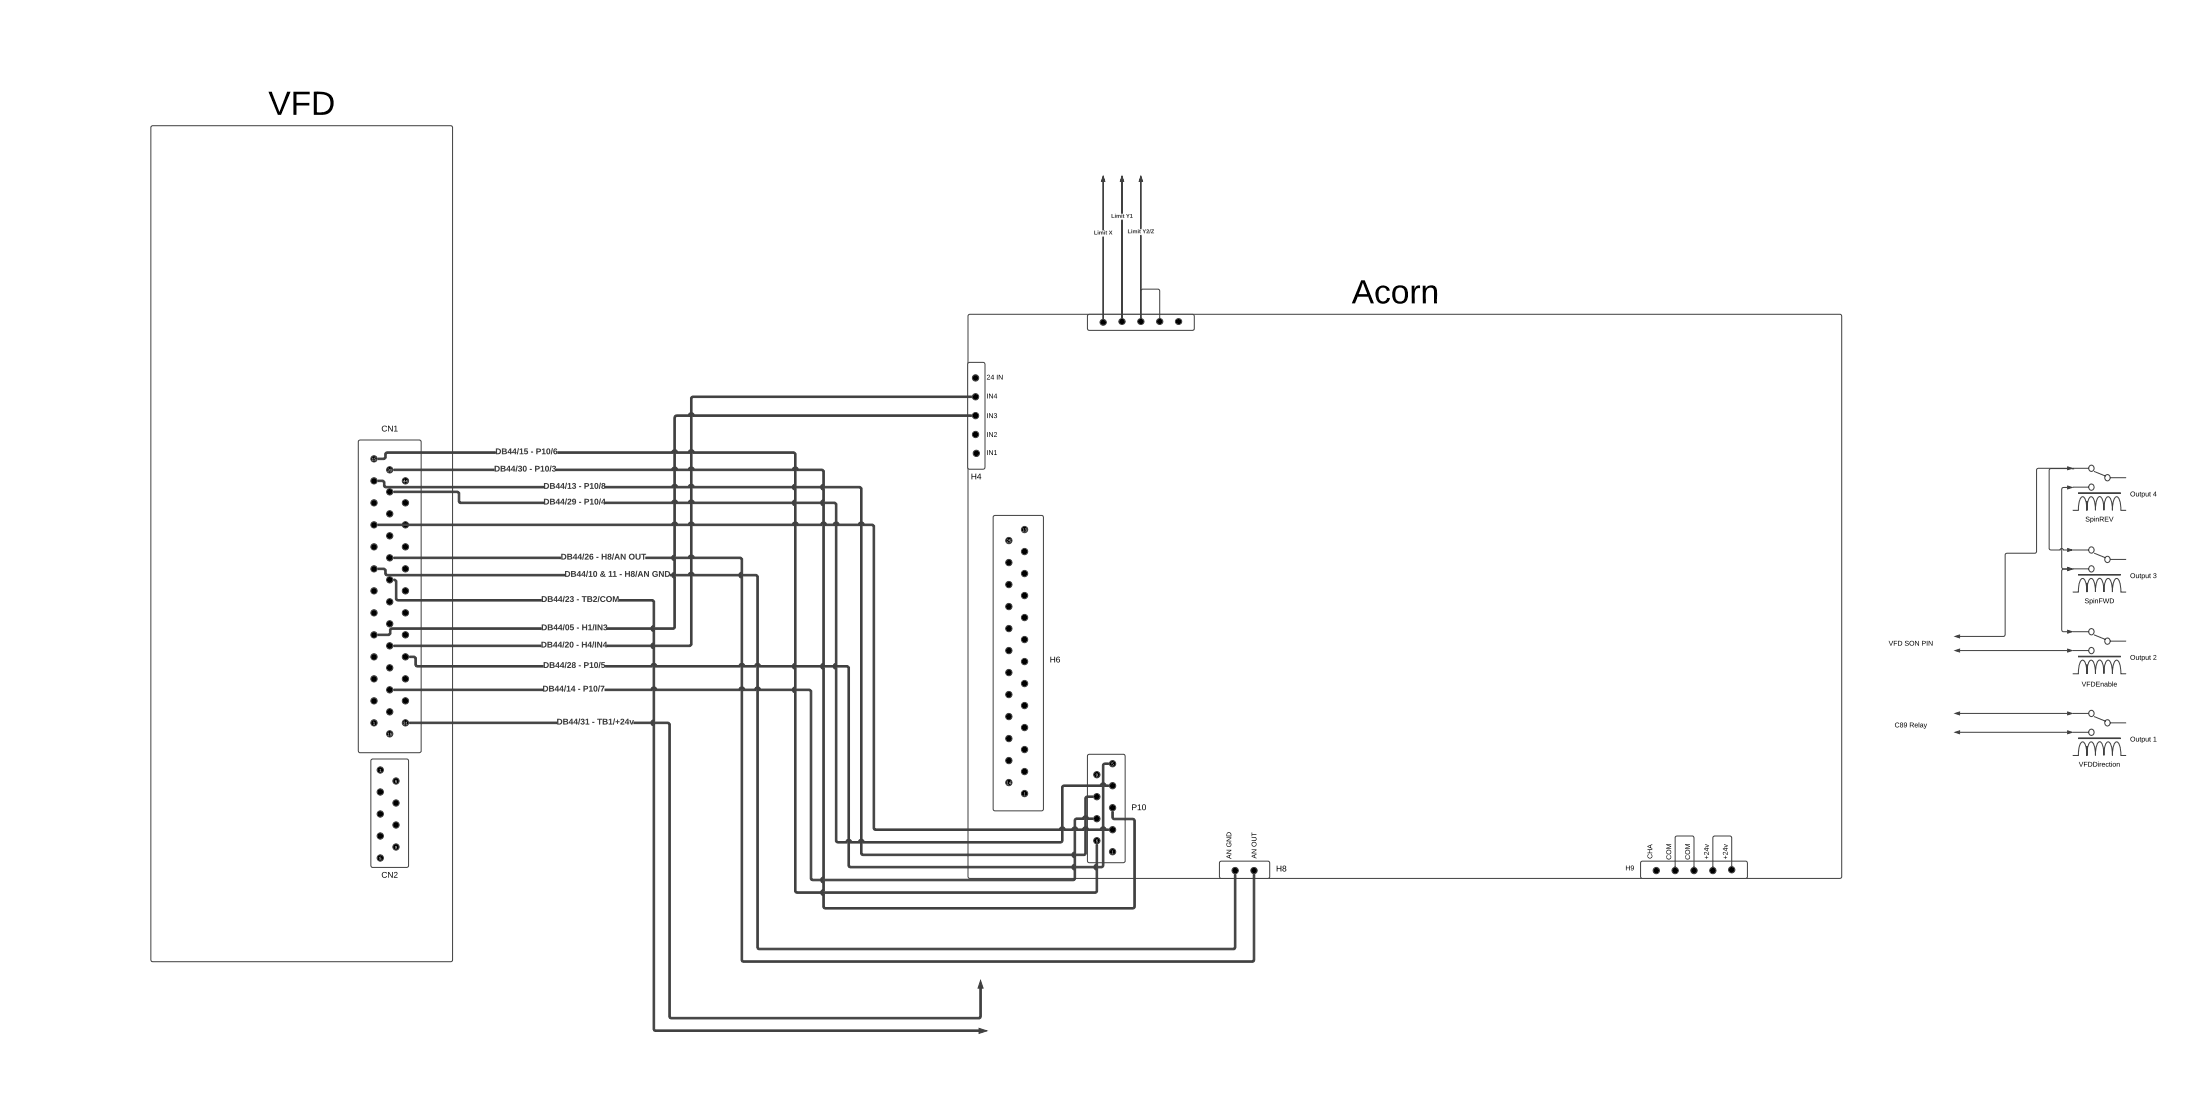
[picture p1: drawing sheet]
<svg xmlns="http://www.w3.org/2000/svg" width="1111mm" height="556mm" viewBox="0 0 1111 556" stroke-linecap="round" stroke-linejoin="round" font-family="sans-serif">
<path d="M77 64h151h1v421l-1 1h-151l-1-1z" fill="none" stroke="#3a414a" stroke-width=".51"/>
<path d="M489 159h441v1v283l-1 1h-440v-1z" fill="#fff"/>
<path d="M489 159h441v1v283l-1 1h-440v-1z" fill="none" stroke="#3a414a" stroke-width=".51"/>
<path d="M550 381h17l1 1v53v1h-18l-1-1z" fill="#fff"/>
<g fill="none" stroke="#3a414a" stroke-width=".51">
<path d="M1047 258h3v-5l2-2 1 1 1 6v-4v4l1-6 1-1h1l1 2v5l1-5 1-2 2 1 1 6v-5l1-2h1l1 1 1 6 1-6 1-1 2 2v5h3M1050 249h21M550 381h17l1 1v53v1h-18l-1-1z"/>
<circle cx="554" cy="425" r="1.6"/>
</g>
<circle cx="554" cy="425" r="1.6" fill="#000"/>
<path d="M1047 246h8zM1055 246a1.5 1.5 0 0 1 3 0 1.5 1.5 0 0 1-3 0zM1047 237h8zM1055 236a1.5 1.5 0 0 1 3 0 1.5 1.5 0 0 1-3 0zM1066 241h8zM1063 241a1.5 1.5 0 0 1 3 0 1.5 1.5 0 0 1-3 0zM1058 238l6 2z" fill="#fff"/>
<g fill="none" stroke="#3a414a" stroke-width=".51">
<path d="M1047 237h8M1058 238l6 2M1047 246h8M1066 241h8M1047 299h3v-4l2-3 1 2 1 5v-4v4l1-5 1-2h1l1 3v4l1-4 1-3 2 2 1 5v-4l1-3h1l1 2 1 5 1-5 1-2 2 3v4h3M1050 291h21M1050 290h21"/>
<circle cx="1056" cy="236" r="1.5"/>
<circle cx="1056" cy="246" r="1.5"/>
<circle cx="1064" cy="241" r="1.5"/>
</g>
<path d="M1047 287h8zM1055 287a1.5 1.5 0 0 1 3 0 1.5 1.5 0 0 1-3 0zM1047 278h8zM1055 278a1.5 1.5 0 0 1 3 0 1.5 1.5 0 0 1-3 0zM1066 283h8zM1063 282a1.5 1.5 0 0 1 3 0 1.5 1.5 0 0 1-3 0zM1058 279l6 3z" fill="#fff"/>
<g fill="none" stroke="#3a414a" stroke-width=".51">
<path d="M1047 278h8M1058 279l6 3M1047 287h8M1066 283h8M1050 332h21M1050 331h21M1047 340h3v-4l2-3 1 2 1 5v-4v4l1-5 1-1h1l1 2v4l1-5 2-2 1 3 1 4v-4l1-2h1l1 1 1 5 1-5 1-2 2 3v4h3"/>
<circle cx="1056" cy="278" r="1.5"/>
<circle cx="1056" cy="287" r="1.5"/>
<circle cx="1064" cy="282" r="1.5"/>
</g>
<path d="M1047 329h8zM1055 328a1.5 1.5 0 0 1 3 0 1.5 1.5 0 0 1-3 0zM1047 319h8zM1055 319a1.5 1.5 0 0 1 3 0 1.5 1.5 0 0 1-3 0zM1066 324h8zM1063 324a1.5 1.5 0 0 1 3 0 1.5 1.5 0 0 1-3 0zM1058 321l6 2z" fill="#fff"/>
<g fill="none" stroke="#3a414a" stroke-width=".51">
<path d="M1047 319h8M990 329h54M1047 329h8M1058 321l6 2M1066 324h8"/>
<circle cx="1056" cy="319" r="1.5"/>
<circle cx="1056" cy="328" r="1.5"/>
<circle cx="1064" cy="324" r="1.5"/>
</g>
<path d="M1044 328l3 1h-3z" fill="#3a414a"/>
<path d="M1044 328l3 1h-3z" fill="none" stroke="#3a414a" stroke-width=".51"/>
<path d="M988 329l2-1v1z" fill="#3a414a"/>
<path d="M1044 287l-2 1h-1v30l1 1h2M988 329l2-1v1z" fill="none" stroke="#3a414a" stroke-width=".51"/>
<path d="M1044 318l3 1-3 1z" fill="#3a414a"/>
<path d="M1044 318l3 1-3 1z" fill="none" stroke="#3a414a" stroke-width=".51"/>
<path d="M1044 287h3l-3 1z" fill="#3a414a"/>
<path d="M1044 246h-2l-1 1v39l1 1h2M1044 287h3l-3 1z" fill="none" stroke="#3a414a" stroke-width=".51"/>
<path d="M1044 245l3 1-3 1z" fill="#3a414a"/>
<path d="M1044 245l3 1-3 1z" fill="none" stroke="#3a414a" stroke-width=".51"/>
<path d="M1044 287h3l-3 1z" fill="#3a414a"/>
<path d="M1047 237h-11l-1 1v39l1 1h5a.8 .8 0 0 1 0-1 .8 .8 0 0 1 1 1h2M1044 287h3l-3 1z" fill="none" stroke="#3a414a" stroke-width=".51"/>
<path d="M1047 237h.1" fill="none" stroke="#3a414a" stroke-width=".51"/>
<path d="M1044 277l3 1-3 1z" fill="#3a414a"/>
<path d="M1044 237h-14h-1v42h-1h-14l-1 1v41h-23M1044 277l3 1-3 1z" fill="none" stroke="#3a414a" stroke-width=".51"/>
<path d="M988 321h2v1z" fill="#3a414a"/>
<path d="M988 321h2v1z" fill="none" stroke="#3a414a" stroke-width=".51"/>
<path d="M1044 236l3 1h-3z" fill="#3a414a"/>
<path d="M1044 236l3 1h-3zM1050 373h21M1047 382h3v-5l2-2 1 1 1 6v-4v4l1-6 1-1h1l1 2v5l1-6 2-1 1 2 1 5v-5l1-2h1l1 1 1 6 1-6 1-1 2 2v5h3" fill="none" stroke="#3a414a" stroke-width=".51"/>
<path d="M1047 370h8zM1055 370a1.5 1.5 0 0 1 3 0 1.5 1.5 0 0 1-3 0zM1047 360h8zM1055 360a1.5 1.5 0 0 1 3 0 1.5 1.5 0 0 1-3 0zM1066 365h8zM1063 365a1.5 1.5 0 0 1 3 0 1.5 1.5 0 0 1-3 0zM1058 362l6 2z" fill="#fff"/>
<g fill="none" stroke="#3a414a" stroke-width=".51">
<path d="M990 360h54M1047 370h8M1047 360h8M1058 362l6 2M1066 365h8"/>
<circle cx="1056" cy="360" r="1.5"/>
<circle cx="1056" cy="370" r="1.5"/>
<circle cx="1064" cy="365" r="1.5"/>
</g>
<path d="M1044 360h3l-3 1z" fill="#3a414a"/>
<path d="M1044 360h3l-3 1z" fill="none" stroke="#3a414a" stroke-width=".51"/>
<path d="M988 360h2v1z" fill="#3a414a"/>
<path d="M988 360h2v1zM990 370h54" fill="none" stroke="#3a414a" stroke-width=".51"/>
<path d="M1044 369l3 1-3 1z" fill="#3a414a"/>
<path d="M1044 369l3 1-3 1z" fill="none" stroke="#3a414a" stroke-width=".51"/>
<path d="M988 370l2-1v2z" fill="#3a414a"/>
<g fill="none" stroke="#3a414a" stroke-width=".51">
<path d="M988 370l2-1v2z"/>
<circle cx="554" cy="391" r="1.6"/>
<circle cx="562" cy="397" r="1.6"/>
<circle cx="562" cy="386" r="1.6"/>
<circle cx="554" cy="414" r="1.6"/>
<circle cx="554" cy="402" r="1.6"/>
<circle cx="562" cy="419" r="1.6"/>
<circle cx="562" cy="408" r="1.6"/>
<circle cx="562" cy="430" r="1.6"/>
</g>
<g fill="#000">
<circle cx="554" cy="391" r="1.6"/>
<circle cx="562" cy="397" r="1.6"/>
<circle cx="562" cy="386" r="1.6"/>
<circle cx="554" cy="414" r="1.6"/>
<circle cx="554" cy="402" r="1.6"/>
<circle cx="562" cy="419" r="1.6"/>
<circle cx="562" cy="408" r="1.6"/>
<circle cx="562" cy="430" r="1.6"/>
</g>
<path d="M616 435h25v1v7l-1 1h-24v-1z" fill="#fff"/>
<g fill="none" stroke="#3a414a" stroke-width=".51">
<path d="M616 435h25v1v7l-1 1h-24v-1z"/>
<circle cx="624" cy="440" r="1.6"/>
<circle cx="633" cy="440" r="1.6"/>
</g>
<g fill="#000">
<circle cx="624" cy="440" r="1.6"/>
<circle cx="633" cy="440" r="1.6"/>
</g>
<path d="M489 183h8l1 1v52l-1 1h-7l-1-1z" fill="#fff"/>
<g fill="none" stroke="#3a414a" stroke-width=".51">
<path d="M489 183h8l1 1v52l-1 1h-7l-1-1z"/>
<circle cx="493" cy="191" r="1.6"/>
<circle cx="493" cy="200" r="1.6"/>
<circle cx="493" cy="210" r="1.6"/>
<circle cx="493" cy="219" r="1.6"/>
<circle cx="493" cy="229" r="1.6"/>
</g>
<g fill="#000">
<circle cx="493" cy="191" r="1.6"/>
<circle cx="493" cy="200" r="1.6"/>
<circle cx="493" cy="210" r="1.6"/>
<circle cx="493" cy="219" r="1.6"/>
<circle cx="493" cy="229" r="1.6"/>
</g>
<path d="M181 222h31l1 1v156l-1 1h-30l-1-1z" fill="#fff"/>
<g fill="none" stroke="#3a414a" stroke-width=".51">
<path d="M181 222h31l1 1v156l-1 1h-30l-1-1z"/>
<circle cx="189" cy="254" r="1.6"/>
<circle cx="197" cy="260" r="1.6"/>
<circle cx="189" cy="276" r="1.6"/>
<circle cx="189" cy="265" r="1.6"/>
<circle cx="197" cy="271" r="1.6"/>
<circle cx="189" cy="287" r="1.6"/>
<circle cx="189" cy="298" r="1.6"/>
<circle cx="197" cy="282" r="1.6"/>
<circle cx="197" cy="293" r="1.6"/>
<circle cx="189" cy="310" r="1.6"/>
<circle cx="197" cy="315" r="1.6"/>
<circle cx="197" cy="304" r="1.6"/>
<circle cx="189" cy="332" r="1.6"/>
<circle cx="189" cy="321" r="1.6"/>
<circle cx="197" cy="326" r="1.6"/>
<circle cx="197" cy="337" r="1.6"/>
<circle cx="189" cy="354" r="1.6"/>
<circle cx="189" cy="343" r="1.6"/>
<circle cx="197" cy="348" r="1.6"/>
<circle cx="197" cy="360" r="1.6"/>
</g>
<g fill="#000">
<path d="M832 432l1-1a1 1 0 0 0 0 2 1 1 0 0 0 1 0 1 1 0 0 0 0-2 1.2 1.2 0 0 1 0 2 1.2 1.2 0 0 1-1 0 1.2 1.2 0 0 1-1-1zM832 429h3h-2v2h2h-3h1v-2z"/>
<path d="M832 427l3-1-1 1v1l1 1zM832 428h2v-1z"/>
<circle cx="189" cy="254" r="1.6"/>
<circle cx="197" cy="260" r="1.6"/>
<circle cx="189" cy="276" r="1.6"/>
<circle cx="189" cy="265" r="1.6"/>
<circle cx="197" cy="271" r="1.6"/>
<circle cx="189" cy="287" r="1.6"/>
<circle cx="189" cy="298" r="1.6"/>
<circle cx="197" cy="282" r="1.6"/>
<circle cx="197" cy="293" r="1.6"/>
<circle cx="189" cy="310" r="1.6"/>
<circle cx="197" cy="315" r="1.6"/>
<circle cx="197" cy="304" r="1.6"/>
<circle cx="189" cy="332" r="1.6"/>
<circle cx="189" cy="321" r="1.6"/>
<circle cx="197" cy="326" r="1.6"/>
<circle cx="197" cy="337" r="1.6"/>
<circle cx="189" cy="354" r="1.6"/>
<circle cx="189" cy="343" r="1.6"/>
<circle cx="197" cy="348" r="1.6"/>
<circle cx="197" cy="360" r="1.6"/>
</g>
<path d="M829 435h53l1 1v7l-1 1h-52l-1-1z" fill="#fff"/>
<g fill="none" stroke="#3a414a" stroke-width=".51">
<path d="M829 435h53l1 1v7l-1 1h-52l-1-1z"/>
<circle cx="189" cy="232" r="1.6"/>
<circle cx="197" cy="237" r="1.6"/>
<circle cx="189" cy="243" r="1.6"/>
<circle cx="197" cy="248" r="1.6"/>
<circle cx="189" cy="365" r="1.6"/>
<circle cx="837" cy="440" r="1.6"/>
<circle cx="846" cy="440" r="1.6"/>
<circle cx="856" cy="440" r="1.6"/>
<circle cx="865" cy="440" r="1.6"/>
<circle cx="875" cy="439" r="1.6"/>
</g>
<g fill="#000">
<circle cx="189" cy="232" r="1.6"/>
<circle cx="197" cy="237" r="1.6"/>
<circle cx="189" cy="243" r="1.6"/>
<circle cx="197" cy="248" r="1.6"/>
<circle cx="189" cy="365" r="1.6"/>
<circle cx="837" cy="440" r="1.6"/>
<circle cx="846" cy="440" r="1.6"/>
<circle cx="856" cy="440" r="1.6"/>
<circle cx="865" cy="440" r="1.6"/>
<circle cx="875" cy="439" r="1.6"/>
</g>
<path d="M188 384l17-1 1 1v53v1h-18h-1z" fill="#fff"/>
<path d="M188 384l17-1 1 1v53v1h-18h-1z" fill="none" stroke="#3a414a" stroke-width=".51"/>
<path d="M550 159h52l1 1v6l-1 1h-52l-1-1z" fill="#fff"/>
<g fill="none" stroke="#3a414a" stroke-width=".51">
<path d="M550 159h52l1 1v6l-1 1h-52l-1-1z"/>
<circle cx="557" cy="163" r="1.5"/>
<circle cx="567" cy="162" r="1.5"/>
<circle cx="576" cy="162" r="1.5"/>
<circle cx="586" cy="162" r="1.5"/>
<circle cx="595" cy="162" r="1.5"/>
<circle cx="192" cy="389" r="1.6"/>
<circle cx="200" cy="394" r="1.6"/>
<circle cx="192" cy="400" r="1.6"/>
<circle cx="192" cy="411" r="1.6"/>
<circle cx="200" cy="417" r="1.6"/>
<circle cx="200" cy="406" r="1.6"/>
<circle cx="192" cy="422" r="1.6"/>
<circle cx="192" cy="433" r="1.6"/>
<circle cx="200" cy="428" r="1.6"/>
</g>
<g fill="#000">
<path d="M620 429h2l-2 2h2h-2l2-1zM620 423h2l-2 2h2h-2l2-2zM620 426a1 1 0 0 0 0 1 1 1 0 0 0 1 0 1 1 0 0 0 0-1v1v-1a1.3 1.3 0 0 1 1 1 1.3 1.3 0 0 1-2 1 1.3 1.3 0 0 1 0-2zM632 420v1l3 1h-3zM632 423h2a1 1 0 0 1 1 1 1 1 0 0 1-1 1l-2-1h2v-1zM632 429h3l-2 2h2h-3l2-2z"/>
<path d="M620 421h1l1 1h-2zM620 421v1h2l-1-1z"/>
<path d="M620 433l2-1h-1v1l1 1zM620 433h1v-1z"/>
<path d="M632 426a1.5 1.5 0 0 1 3 0 1.5 1.5 0 0 1-3 0zM632 426a1 1 0 0 0 2 0 1 1 0 0 0-2 0z"/>
<path d="M632 432l3-1-1 1v1l1 1zM632 433h2v-1z"/>
<circle cx="557" cy="163" r="1.5"/>
<circle cx="567" cy="162" r="1.5"/>
<circle cx="576" cy="162" r="1.5"/>
<circle cx="586" cy="162" r="1.5"/>
<circle cx="595" cy="162" r="1.5"/>
<circle cx="192" cy="389" r="1.6"/>
<circle cx="200" cy="394" r="1.6"/>
<circle cx="192" cy="400" r="1.6"/>
<circle cx="192" cy="411" r="1.6"/>
<circle cx="200" cy="417" r="1.6"/>
<circle cx="200" cy="406" r="1.6"/>
<circle cx="192" cy="422" r="1.6"/>
<circle cx="192" cy="433" r="1.6"/>
<circle cx="200" cy="428" r="1.6"/>
</g>
<path d="M199 326h74v1h-74zM349 200h142v1h-141v125l-2 1h-41v-1h42z" fill="#3a414a"/>
<path d="M349 200h142v1h-141v125l-2 1h-41v-1h42zM199 326h74v1h-74z" fill="none" stroke="#3a414a" stroke-width=".51"/>
<g fill="#3a414a">
<path d="M199 326v1z"/>
<path d="M491 200v1z"/>
</g>
<g fill="#000">
<circle cx="205" cy="243" r="1.6"/>
<circle cx="205" cy="254" r="1.6"/>
<circle cx="205" cy="276" r="1.6"/>
<circle cx="205" cy="265" r="1.6"/>
<circle cx="205" cy="298" r="1.6"/>
<circle cx="205" cy="287" r="1.6"/>
<circle cx="205" cy="310" r="1.6"/>
<circle cx="205" cy="321" r="1.6"/>
<circle cx="205" cy="332" r="1.6"/>
<circle cx="205" cy="343" r="1.6"/>
<circle cx="205" cy="354" r="1.6"/>
<circle cx="197" cy="371" r="1.6"/>
<circle cx="205" cy="365" r="1.6"/>
</g>
<g fill="none" stroke="#3a414a" stroke-width=".51">
<circle cx="205" cy="243" r="1.6"/>
<circle cx="205" cy="254" r="1.6"/>
<circle cx="205" cy="276" r="1.6"/>
<circle cx="205" cy="265" r="1.6"/>
<circle cx="205" cy="298" r="1.6"/>
<circle cx="205" cy="287" r="1.6"/>
<circle cx="205" cy="310" r="1.6"/>
<circle cx="205" cy="321" r="1.6"/>
<circle cx="205" cy="332" r="1.6"/>
<circle cx="205" cy="343" r="1.6"/>
<circle cx="205" cy="354" r="1.6"/>
<circle cx="197" cy="371" r="1.6"/>
<circle cx="205" cy="365" r="1.6"/>
</g>
<path d="M339 290h9l1-1 2 1h31l1 1v188h240v-37h1v37l-1 1-240-1-1-188h-32l-1-1-1 1h-9zM191 287h3l2 3h89v1h-89l-2-1v-2h-3z" fill="#3a414a"/>
<path d="M191 287h3l2 3h89v1h-89l-2-1v-2h-3zM339 290h9l1-1 2 1h31l1 1v188h240v-37h1v37l-1 1-240-1-1-188h-32l-1-1-1 1h-9z" fill="none" stroke="#3a414a" stroke-width=".51"/>
<g fill="#3a414a">
<path d="M191 287v1z"/>
<path d="M623 441h1v1h-1z"/>
<path d="M326 281h22l1-1 2 1h23l1 1v8h-1v1h1v194h258v-43h1v44h-1h-258l-1-194-1-1 1-2v-7h-24l-1-1-1 1h-22zM199 281h84v1h-84z"/>
</g>
<path d="M199 281h84v1h-84zM326 281h22l1-1 2 1h23l1 1v8h-1v1h1v194h258v-43h1v44h-1h-258l-1-194-1-1 1-2v-7h-24l-1-1-1 1h-22z" fill="none" stroke="#3a414a" stroke-width=".51"/>
<g fill="#3a414a">
<path d="M199 281v1z"/>
<path d="M633 441h1v1h-1z"/>
<path d="M191 320h5l1-2 1-1h75v1h-75h-1v2v1h-6zM341 210h1h6l1-2 2 2h140h-141l-1-1-1 1h-7v71l-1 1 1 1v7l-1 1h1v26l-1 1h-33v-1h33v-25l-1-2 1-1v-6l-1-1 1-2z"/>
</g>
<path d="M341 210h1h6l1-2 2 2h140h-141l-1-1-1 1h-7v71l-1 1 1 1v7l-1 1h1v26l-1 1h-33v-1h33v-25l-1-2 1-1v-6l-1-1 1-2zM191 320h5l1-2 1-1h75v1h-75h-1v2v1h-6z" fill="none" stroke="#3a414a" stroke-width=".51"/>
<g fill="#3a414a">
<path d="M191 320v1z"/>
<path d="M320 365h17l2 1v148h156v-15h1l-1 15v1l-157-1v-148h-18zM207 365h74v1h-74z"/>
</g>
<path d="M207 365h74v1h-74zM320 365h17l2 1v148h156v-15h1l-1 15v1l-157-1v-148h-18z" fill="none" stroke="#3a414a" stroke-width=".51"/>
<g fill="#3a414a">
<path d="M207 365v1z"/>
<path d="M495 497l1 2h-1z"/>
<path d="M495 495l2 4h-3z"/>
</g>
<path d="M495 495l2 4h-3zM495 498h.1" fill="none" stroke="#3a414a" stroke-width=".51"/>
<path d="M313 303h16l2 1v13h-1l1 1v7l-1 1 1 1v37l-1 1 1 1v154h164v1h-165v-154l-1-2 1-1v-36l-1-2 1-1v-6l-1-1 1-2v-12h-17zM199 292l2 1v10h72v1h-72l-1-1v-9z" fill="#3a414a"/>
<path d="M199 292l2 1v10h72v1h-72l-1-1v-9zM313 303h16l2 1v13h-1l1 1v7l-1 1 1 1v37l-1 1 1 1v154h164v1h-165v-154l-1-2 1-1v-36l-1-2 1-1v-6l-1-1 1-2v-12h-17z" fill="none" stroke="#3a414a" stroke-width=".51"/>
<g fill="#3a414a">
<path d="M199 292v1z"/>
<path d="M495 520l2 1h-2z"/>
<path d="M495 519l3 2-3 1zM495 520v1h1z"/>
</g>
<path d="M495 519l3 2-3 1zM495 520l1 1h-1z" fill="none" stroke="#3a414a" stroke-width=".51"/>
<path d="M306 246h33l2-1 1 1h6l1-1 2 1h84v1v184h112h1v-28l1-1h3v1h-3l-1 29h-1h-112l-1-185-84-1-1-1-1 1h-6l-1-1-1 1h-34zM191 242l3 1 1 3h79h-79h-1v-3h-3z" fill="#3a414a"/>
<path d="M191 242l3 1 1 3h79h-79h-1v-3h-3zM306 246h33l2-1 1 1h6l1-1 2 1h84v1v184h112h1v-28l1-1h3v1h-3l-1 29h-1h-112l-1-185-84-1-1-1-1 1h-6l-1-1-1 1h-34z" fill="none" stroke="#3a414a" stroke-width=".51"/>
<g fill="#3a414a">
<path d="M191 242v1z"/>
<path d="M552 402v1z"/>
<path d="M306 336h23l1-1 2 1h41l2-1 1 1h5l2-1 1 1h44l1 1v100l1 1h127v-51l1-1 2-1v1l-2 1v50l-2 1h-127l-1-1v-100h-45v-1l-1 1h-7v-1l-1 1h-43l-1-1-1 1h-23zM207 331h2l1 1v4h1h63v1h-63l-1-1v-4h-3z"/>
</g>
<path d="M207 331h2l1 1v4h1h63v1h-63l-1-1v-4h-3zM306 336h23l1-1 2 1h41l2-1 1 1h5l2-1 1 1h44l1 1v100l1 1h127v-51l1-1 2-1v1l-2 1v50l-2 1h-127l-1-1v-100h-45v-1l-1 1h-7v-1l-1 1h-43l-1-1-1 1h-23z" fill="none" stroke="#3a414a" stroke-width=".51"/>
<g fill="#3a414a">
<path d="M207 331v1z"/>
<path d="M560 385v1z"/>
<path d="M306 348h23l1-1 2 1h41l2-1 1 1h5l2-1 1 1h26v1v95h132h1v-5l-2-1 2-1v-4l-2-1 2-2v-16v-1h4l1-1 2 1h2v1h-3l-1-1v1h-4h-1v17l-1 1 1 1v4l-1 1 1 1v5l-1 1h-132l-1-1v-95h-26v-1l-1 1h-7v-1l-1 1h-43l-1-1-1 1h-23zM199 348h75v1h-75z"/>
</g>
<path d="M199 348h75v1h-75zM306 348h23l1-1 2 1h41l2-1 1 1h5l2-1 1 1h26v1v95h132h1v-5l-2-1 2-1v-4l-2-1 2-2v-16v-1h4l1-1 2 1h2v1h-3l-1-1v1h-4h-1v17l-1 1 1 1v4l-1 1 1 1v5l-1 1h-132l-1-1v-95h-26v-1l-1 1h-7v-1l-1 1h-43l-1-1-1 1h-23z" fill="none" stroke="#3a414a" stroke-width=".51"/>
<g fill="#3a414a">
<path d="M199 348v1z"/>
<path d="M552 413v1z"/>
<path d="M306 254h33l2-2 1 2h6l1-2 2 2h70l2 1v81h-1v1h1v88h4l2-1 1 1h4l1-1 2 1h99v-28l2-1h18l1-1 2 1h1v1h-2l-1-1-1 1h-19v28l-1 1h-100l-1-1-1 1h-5v-1l-1 1h-6v-1v-87l-1-1 1-2v-80l-72-1-1-1-1 1h-6l-1-1-1 1h-34zM199 248h32l1 1v4l1 1h41h-41l-2-1v-4h-32z"/>
</g>
<path d="M199 248h32l1 1v4l1 1h41h-41l-2-1v-4h-32zM306 254h33l2-2 1 2h6l1-2 2 2h70l2 1v81h-1v1h1v88h4l2-1 1 1h4l1-1 2 1h99v-28l2-1h18l1-1 2 1h1v1h-2l-1-1-1 1h-19v28l-1 1h-100l-1-1-1 1h-5v-1l-1 1h-6v-1v-87l-1-1 1-2v-80l-72-1-1-1-1 1h-6l-1-1-1 1h-34z" fill="none" stroke="#3a414a" stroke-width=".51"/>
<g fill="#3a414a">
<path d="M199 248v1z"/>
<path d="M560 396v1z"/>
<path d="M282 228h57l2-1 1 1h6l1-1 2 1h50l1 1v16l-1 1 1 1v6l-1 1 1 1v81h-1l1 1v11h-1v1h1v101h151h1v-11l-1-1 1-1v-10v10l-1 1 1 1v12h-1h-151l-1-1v-100l-1-2 1-1v-9l-1-1 1-2v-80l-1-1 1-1v-5l-1-2 1-1v-16h-51l-1-1-1 1h-6l-1-1-1 1h-58zM191 231h3v-2l2-1h54v1h-54h-1v2l-1 1h-3z"/>
</g>
<path d="M191 231h3v-2l2-1h54v1h-54h-1v2l-1 1h-3zM282 228h57l2-1 1 1h6l1-1 2 1h50l1 1v16l-1 1 1 1v6l-1 1 1 1v81h-1l1 1v11h-1v1h1v101h151h1v-11l-1-1 1-1v-10v10l-1 1 1 1v12h-1h-151l-1-1v-100l-1-2 1-1v-9l-1-1 1-2v-80l-1-1 1-1v-5l-1-2 1-1v-16h-51l-1-1-1 1h-6l-1-1-1 1h-58z" fill="none" stroke="#3a414a" stroke-width=".51"/>
<g fill="#3a414a">
<path d="M191 231v1z"/>
<path d="M554 426v1z"/>
</g>
<g fill="#000">
<path d="M842 432a1 1 0 0 0 0 1 1 1 0 0 0 2 0 1 1 0 0 0 0-1 1.2 1.2 0 0 1 0 2 1.2 1.2 0 0 1-2 0 1.2 1.2 0 0 1 0-2zM842 426h2l-2 1h2l-2 1 2 1h-2l2-1zM851 432h1a1 1 0 0 0 0 1 1 1 0 0 0 1 0 1 1 0 0 0 0-1 1.2 1.2 0 0 1 0 2 1.2 1.2 0 0 1-1 0 1.2 1.2 0 0 1-1-2zM851 426h3l-2 1h2l-2 1 2 1h-3l2-1zM861 430l2 2v-2v2a1 1 0 0 0-1-1 1 1 0 0 0-1 0v1v-1zM861 433h1v-1v1h1h-1v1v-1zM861 426l2 1-2 1 2-1zM871 430l1 2 1-2v2h-1a1 1 0 0 0 0-1 1 1 0 0 0-2 0l1 1-1-1zM871 433l1-1v1l-1 1v-1zM871 426l2 1-2 1 1-1z"/>
<path d="M842 430a1.2 1.2 0 0 1 2 0 1.2 1.2 0 0 1-2 0zM842 430a1 1 0 0 0 2 0 1 1 0 0 0-2 0z"/>
<path d="M851 430a1.5 1.5 0 0 1 3 0 1.5 1.5 0 0 1-3 0zM851 430a1 1 0 0 0 2 0 1 1 0 0 0-2 0z"/>
<path d="M861 429l2-1v1l-1 1zM861 429l1 1v-1z"/>
<path d="M870 429l2-1 1 1h-1v1zM871 429l1 1v-1z"/>
</g>
<path d="M846 438v-15l1-1 8 1 1 15" fill="none" stroke="#3a414a" stroke-width=".51"/>
<path d="M846 438h.1" fill="none" stroke="#3a414a" stroke-width=".51"/>
<path d="M856 438h.1M875 438v-15l-9-1-1 1v15" fill="none" stroke="#3a414a" stroke-width=".51"/>
<path d="M865 438h.1" fill="none" stroke="#3a414a" stroke-width=".51"/>
<path d="M875 438h.1" fill="none" stroke="#3a414a" stroke-width=".51"/>
<path d="M281 237h58l2-1 1 1h6l1-1 2 1h49l2-1 1 1h12l1 1v7l-1 1 1 1v6l-1 1 1 1v81h-1l1 1v107h-1l1 1v5l-1 1 1 1 1 6h155h1v-43l-1-1h-10v-1v-3l1 3h9l1 1v45h-1h-156v-1v-6l-2-1 2-2v-3l-2-1 2-2v-105l-2-1 2-2v-80l-2-1 2-1v-5l-2-2 2-1v-7h-14v-1l-1 1h-51l-1-1-1 1h-6l-1-1-1 1h-59zM199 237h51v1h-51z" fill="#3a414a"/>
<path d="M199 237h51v1h-51zM281 237h58l2-1 1 1h6l1-1 2 1h49l2-1 1 1h12l1 1v7l-1 1 1 1v6l-1 1 1 1v81h-1l1 1v107h-1l1 1v5l-1 1 1 1 1 6h155h1v-43l-1-1h-10v-1v-3l1 3h9l1 1v45h-1h-156v-1v-6l-2-1 2-2v-3l-2-1 2-2v-105l-2-1 2-2v-80l-2-1 2-1v-5l-2-2 2-1v-7h-14v-1l-1 1h-51l-1-1-1 1h-6l-1-1-1 1h-59z" fill="none" stroke="#3a414a" stroke-width=".51"/>
<path d="M199 237v1z" fill="#3a414a"/>
<path d="M502 261l24-1 1 1v148l-1 1h-23l-1-1z" fill="#fff"/>
<g fill="none" stroke="#3a414a" stroke-width=".51">
<path d="M502 261l24-1 1 1v148l-1 1h-23l-1-1z"/>
<circle cx="510" cy="273" r="1.6"/>
<circle cx="518" cy="267" r="1.6"/>
<circle cx="518" cy="279" r="1.6"/>
<circle cx="510" cy="295" r="1.6"/>
<circle cx="510" cy="284" r="1.6"/>
<circle cx="518" cy="290" r="1.6"/>
<circle cx="510" cy="318" r="1.6"/>
<circle cx="510" cy="306" r="1.6"/>
<circle cx="518" cy="312" r="1.6"/>
<circle cx="518" cy="301" r="1.6"/>
<circle cx="510" cy="340" r="1.6"/>
<circle cx="510" cy="329" r="1.6"/>
<circle cx="518" cy="323" r="1.6"/>
<circle cx="518" cy="334" r="1.6"/>
<circle cx="510" cy="351" r="1.6"/>
<circle cx="518" cy="356" r="1.6"/>
<circle cx="518" cy="345" r="1.6"/>
<circle cx="510" cy="362" r="1.6"/>
<circle cx="510" cy="373" r="1.6"/>
<circle cx="518" cy="368" r="1.6"/>
<circle cx="518" cy="379" r="1.6"/>
<circle cx="510" cy="395" r="1.6"/>
<circle cx="510" cy="384" r="1.6"/>
<circle cx="518" cy="390" r="1.6"/>
<circle cx="518" cy="401" r="1.6"/>
</g>
<g fill="#000">
<circle cx="510" cy="273" r="1.6"/>
<circle cx="518" cy="267" r="1.6"/>
<circle cx="518" cy="279" r="1.6"/>
<circle cx="510" cy="295" r="1.6"/>
<circle cx="510" cy="284" r="1.6"/>
<circle cx="518" cy="290" r="1.6"/>
<circle cx="510" cy="318" r="1.6"/>
<circle cx="510" cy="306" r="1.6"/>
<circle cx="518" cy="312" r="1.6"/>
<circle cx="518" cy="301" r="1.6"/>
<circle cx="510" cy="340" r="1.6"/>
<circle cx="510" cy="329" r="1.6"/>
<circle cx="518" cy="323" r="1.6"/>
<circle cx="518" cy="334" r="1.6"/>
<circle cx="510" cy="351" r="1.6"/>
<circle cx="518" cy="356" r="1.6"/>
<circle cx="518" cy="345" r="1.6"/>
<circle cx="510" cy="362" r="1.6"/>
<circle cx="510" cy="373" r="1.6"/>
<circle cx="518" cy="368" r="1.6"/>
<circle cx="518" cy="379" r="1.6"/>
<circle cx="510" cy="395" r="1.6"/>
<circle cx="510" cy="384" r="1.6"/>
<circle cx="518" cy="390" r="1.6"/>
<circle cx="518" cy="401" r="1.6"/>
</g>
<path d="M191 265h148l2-1 1 1h6l1-1 2 1h49l2-1 1 1h11l2-1 2 1h3l1-1 2 1h10l1-1 2 1h4l1 1v152l93 1 2-1 1 1h3l2-1 1 1h3l1-1 2 1h6l1-1 2 1h1h-2l-1-1-1 1h-7l-1-1v1h-4l-1-1-1 1h-5v-1l-1 1h-95v-153h-5l-1-2-1 2h-11l-1-2-1 2h-4l-1-2-1 2h-13v-2l-1 2h-51l-1-2-1 2h-6l-1-2-1 2h-149z" fill="#3a414a"/>
<path d="M191 265h148l2-1 1 1h6l1-1 2 1h49l2-1 1 1h11l2-1 2 1h3l1-1 2 1h10l1-1 2 1h4l1 1v152l93 1 2-1 1 1h3l2-1 1 1h3l1-1 2 1h6l1-1 2 1h1h-2l-1-1-1 1h-7l-1-1v1h-4l-1-1-1 1h-5v-1l-1 1h-95v-153h-5l-1-2-1 2h-11l-1-2-1 2h-4l-1-2-1 2h-13v-2l-1 2h-51l-1-2-1 2h-6l-1-2-1 2h-149z" fill="none" stroke="#3a414a" stroke-width=".51"/>
<path d="M191 265v1z" fill="#3a414a"/>
<path d="M576 161v-14l1-1h9v15" fill="none" stroke="#3a414a" stroke-width=".51"/>
<path d="M576 161h.1" fill="none" stroke="#3a414a" stroke-width=".51"/>
<path d="M586 161h.1" fill="none" stroke="#3a414a" stroke-width=".51"/>
<path d="M557 120v41zM557 92v24z" fill="#3a414a"/>
<path d="M557 92v24zM557 120v41z" fill="none" stroke="#3a414a" stroke-width=".51"/>
<g fill="#3a414a">
<path d="M557 89l1 2h-2z"/>
<path d="M557 89l1 3h-2zM557 90v1h1z"/>
</g>
<path d="M557 89l1 3h-2zM557 90l1 1h-1z" fill="none" stroke="#3a414a" stroke-width=".51"/>
<path d="M567 111v50zM567 92v16z" fill="#3a414a"/>
<path d="M567 92v16zM567 111v50z" fill="none" stroke="#3a414a" stroke-width=".51"/>
<g fill="#3a414a">
<path d="M567 89v2h-1z"/>
<path d="M567 89l1 3h-2zM567 90l-1 1h1z"/>
</g>
<path d="M567 89l1 3h-2zM567 90v1h-1z" fill="none" stroke="#3a414a" stroke-width=".51"/>
<path d="M576 119v42zM576 92v24z" fill="#3a414a"/>
<path d="M576 92v24zM576 119v42z" fill="none" stroke="#3a414a" stroke-width=".51"/>
<g fill="#3a414a">
<path d="M576 89l1 2h-1z"/>
<path d="M576 89l1 3h-2zM576 90v1h1z"/>
</g>
<path d="M576 89l1 3h-2zM576 90l1 1h-1z" fill="none" stroke="#3a414a" stroke-width=".51"/>
<g font-size="16.9">
<text x="136" y="58">VFD</text>
<text x="683" y="153">Acor</text>
<text x="717" y="153">n</text>
</g>
<g font-size="4.2">
<text x="193" y="218">CN1</text>
<text x="490" y="242">H4</text>
<text x="530" y="334">H6</text>
<text x="572" y="409">P10</text>
<text x="193" y="443">CN2</text>
<text x="645" y="440">H8</text>
</g>
<g font-size="4.2" fill="#333">
<text x="250" y="229">DB44/15 - P10/6</text>
<text x="249" y="238">DB44/30 - P10/3</text>
<text x="274" y="247">DB44/13 - P10/8</text>
<text x="274" y="255">DB44/29 - P10/4</text>
<text x="283" y="283">DB44/26 - H8/AN OUT</text>
<text x="285" y="291">DB44/10 &amp; 11 - H8/AN GND</text>
<text x="273" y="304">DB44/23 - TB2/COM</text>
<text x="273" y="318">DB44/05 - H1/IN3</text>
<text x="273" y="327">DB44/20 - H4/IN4</text>
<text x="274" y="337">DB44/28 - P10/5</text>
<text x="274" y="349">DB44/14 - P10/7</text>
<text x="281" y="366">DB44/31 - TB1/+24v</text>
</g>
<g font-size="3.5">
<text x="498" y="192">24 IN</text>
<text x="498" y="201">IN4</text>
<text x="498" y="211">IN3</text>
<text x="498" y="221">IN2</text>
<text x="498" y="230">IN1</text>
<text x="1076" y="251">Output 4</text>
<text x="1053" y="263">SpinREV</text>
<text x="1076" y="292">Output 3</text>
<text x="1053" y="305">SpinFWD</text>
<text x="954" y="326">VFD SON PIN</text>
<text x="1076" y="333">Output 2</text>
<text x="1051" y="347">VFDEnable</text>
<text x="957" y="367">C89 Relay</text>
<text x="1076" y="374">Output 1</text>
<text x="1050" y="387">VFDDirection</text>
<text x="821" y="440">H9</text>
</g>
<g font-size="2.8" fill="#333">
<text x="561" y="110">Limit Y1</text>
<text x="552" y="118">Limit X</text>
<text x="569" y="118">Limit Y2/Z</text>
</g>
<g font-size="2.1" fill="#fff">
<text x="188" y="233">15</text>
<text x="196" y="238">30</text>
<text x="204" y="244">44</text>
<text x="516" y="268">13</text>
<text x="508" y="274">25</text>
<text x="188" y="366">1</text>
<text x="204" y="366">31</text>
<text x="196" y="371">16</text>
<text x="191" y="390">1</text>
<text x="561" y="387">5</text>
<text x="199" y="395">6</text>
<text x="553" y="392">9</text>
<text x="508" y="396">14</text>
<text x="517" y="402">1</text>
<text x="553" y="425">6</text>
<text x="199" y="429">9</text>
<text x="561" y="431">1</text>
<text x="191" y="434">5</text>
</g>
</svg>
